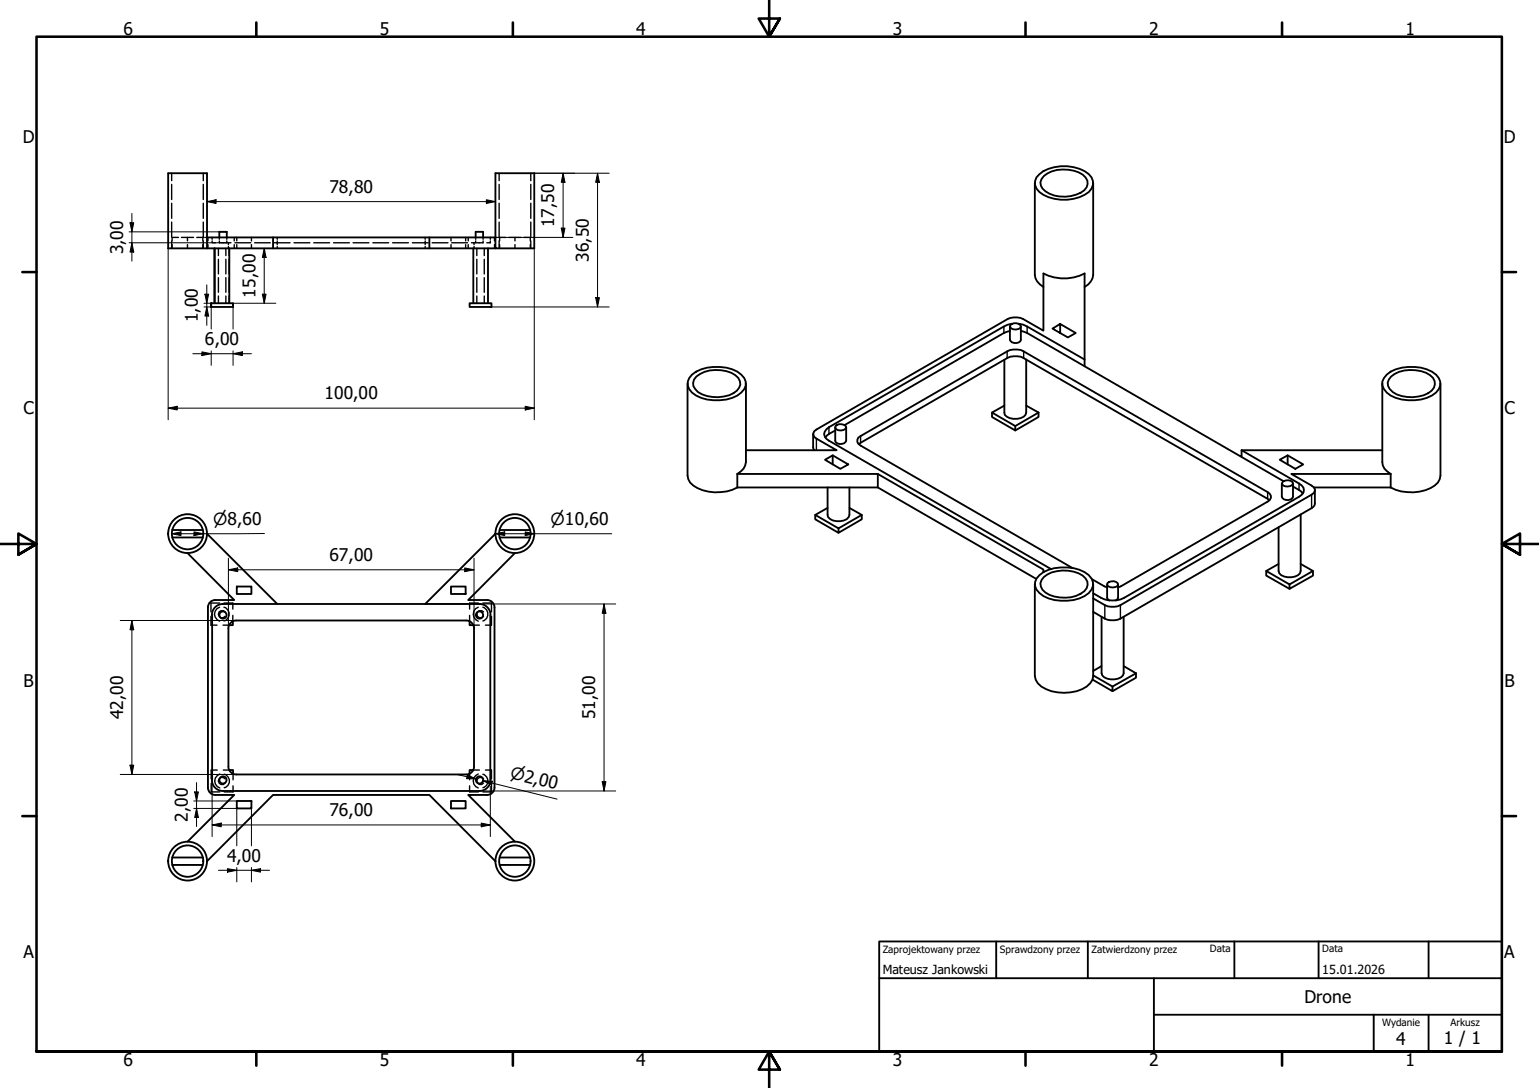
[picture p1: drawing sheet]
<svg xmlns="http://www.w3.org/2000/svg" width="420mm" height="297mm" viewBox="0 0 420 297" stroke-linecap="round" stroke-linejoin="round" font-family="sans-serif">
<!-- layer: Ukryte (ISO) -->
<g fill="none" stroke="#000" stroke-width=".38">
<path d="M46.9 47.3v2M46.9 50.3v4.2M46.9 55.5v4.1M55.5 47.3v2M55.5 50.3v4.2M55.5 55.5v4.1M136.3 47.3v2M136.3 50.3v4.2M136.3 55.5v4.1M144.9 47.3v2M144.9 50.3v4.2M144.9 55.5v4.1"/>
<path d="M46.9 60.6v4.1M46.9 65.8v2M47 66.8v1M48.7 64.8h-1.7v1M49.5 64.8h3.3M51.2 64.8v1M51.2 66.8v1M53.7 64.8h2.1M55.4 64.8v1M55.4 66.8v1M55.5 60.6v4.1M55.5 65.8v2"/>
<path d="M56.1 64.8h.4M56.8 64.8v1M56.8 66.8v1M57.9 65.8v.5h1M57.9 64.8v.5M59.6 67.8v2M59.6 70.8v4M59.6 75.8v4M59.9 64.8v.5M59.9 65.8v.5h3.2M61.7 67.8v2M61.7 70.8v4"/>
<path d="M61.7 75.8v4M61.9 64.8v.5M61.9 65.8v.5M62.4 66.3v.5M62.4 67.3v.5M62.5 67.8v2M62.5 70.8v4M62.5 75.8v4M63.9 64.8v1M63.9 66.8v1M64.1 66.3h4.4M64.6 64.8v1"/>
<path d="M64.6 66.8v1M68.6 64.8v1M68.6 66.8v1M69.5 66.3h4.3M74.9 66.3h4.3M75.7 64.8v.5M75.7 65.8v1M75.7 67.3v.5M80.3 66.3h4.3M85.7 66.3h4.3M91.1 66.3h4.3M96.4 66.3h4.3"/>
<path d="M101.8 66.3h4.3M107.2 66.3h4.3M112.6 66.3h4.3M116.1 64.8v.5M116.1 65.8v1M116.1 67.3v.5M118 66.3h4.3M123.1 64.8v1M123.1 66.8v1M123.3 66.3h4.3M127.1 64.8v1M127.1 66.8v1"/>
<path d="M127.8 64.8v1M127.8 66.8v1M129.4 66.3v.5M129.4 67.3v.5M129.9 64.8v.5M129.9 65.8v.5M130.2 67.8v2M130.2 70.8v4M130.2 75.8v4M131.9 64.8v.5M131.9 65.8v.5h-3.2M132.2 67.8v2"/>
<path d="M132.2 70.8v4M132.2 75.8v4M133.9 64.8v.5M133.9 65.8v.5h-1M135 64.8v1M135 66.8v1M135.3 64.8h.3M136 64.8h2M136.3 60.6v4.1M136.3 65.8v2M136.4 64.8v1M136.4 66.8v1"/>
<path d="M138.9 64.8h3.3M140.6 64.8v1M140.6 66.8v1M143.1 64.8h1.7v1M144.8 66.8v1M144.9 60.6v4.1M144.9 65.8v2M59.6 80.8v2M61.7 80.8v2M62.5 80.8v2M63.6 82.8v.3M63.6 83.5v.3"/>
<path d="M130.2 80.8v2M132.2 80.8v2M57.6 168.3v2.4h1.6M59.9 165.8a2 2 0 0 0-1.4 1.9 2 2 0 0 0 1.4 1.9M59.9 164.6h-2.3v2.5M60.9 170.7h1.6M61.2 165.8a1.94 1.94 0 0 1 1.4 1.9 1.94 1.94 0 0 1-1.4 1.8M61.2 164.6h2.4v1.7M61.5 167.1l-.5-.4h-.7l-.5 .4-.2 .6 .2 .6 .5 .3h.7l.5-.3M63.6 168v1.7M128.2 168v1.7M129.2 170.7h1.7"/>
<path d="M130.6 165.8a2.03 2.03 0 0 0-1.4 1.9 2.03 2.03 0 0 0 1.4 1.9M130.6 164.6h-2.4v1.7M131.8 165.8a1.96 1.96 0 0 1 1.4 1.9 1.96 1.96 0 0 1-1.4 1.8M131.8 164.6h2.4v2.5M132 167.1l-.5-.4h-.6l-.5 .4-.2 .6 .2 .6 .5 .3h.6l.5-.3M134.2 168.3v2.4h-1.7M57.7 213.9v2.3h2.3M59.3 210.2h-1.6v2.4M60 211.3a2 2 0 0 0-1.4 1.9 2 2 0 0 0 1.4 1.9M61 210.2h1.6M61.2 211.4a1.9 1.9 0 0 1 1.4 1.8 1.9 1.9 0 0 1-1.4 1.9M61.5 212.6l-.5-.3h-.7l-.5 .3-.2 .6 .2 .6 .5 .4h.7l.5-.4"/>
<path d="M63.6 214.6v1.6h-2.4M63.6 211.3v1.6M128.2 211.2v1.7M128.2 214.6v1.6h2.4M129.2 210.2h1.7M130.6 211.3a2.03 2.03 0 0 0-1.4 1.9 2.03 2.03 0 0 0 1.4 1.9M131.8 211.4a1.92 1.92 0 0 1 1.4 1.8 1.92 1.92 0 0 1-1.4 1.9M132 212.6l-.5-.3h-.6l-.5 .3-.2 .6 .2 .6 .5 .4h.6l.5-.4M132.5 210.2h1.7v2.4M134.2 213.9v2.3h-2.4"/>
</g>
<!-- layer: Widoczne (ISO) -->
<g fill="none" stroke="#000" stroke-width=".51">
<path d="M45.9 47.3h10.6v20.5h-10.6zM135.3 47.3h10.6v20.5h-10.6zM282.5 50v25.1a4.3 4.3 0 0 0 2.4 3.2M283.8 47.5a11.4 11.4 0 0 1 13.4 0 3.3 3.3 0 0 1-1.1 5.7 11.9 11.9 0 0 1-12.3-.8 3 3 0 0 1 0-4.9zM285 48.1a9.6 9.6 0 0 1 10.6-.4 2.73 2.73 0 0 1 1.3 2.6 2.73 2.73 0 0 1-1.9 2.3 9.2 9.2 0 0 1-10.4-1.1 2.34 2.34 0 0 1 .4-3.4zM298.4 50v25.1a4.3 4.3 0 0 1-2.3 3.2M56.5 64.8h78.8M56.5 67.8h78.8M58.5 67.8v15M58.6 67.8v15M59.9 64.8v-1.5h2v1.5M62.6 67.8v15"/>
<path d="M74.5 64.8v3M117.2 64.8v3M129.2 67.8v15M129.9 64.8v-1.5h2v1.5M133.2 67.8v15M57.7 82.8l-.1 1v-1h6v1h-5.9M128.2 82.8h6v1h-6zM275.7 90.3l-1.6 .6-43.5 25.2M275.7 89.1v3.7a1.68 1.68 0 0 0 3 0v-3.7M275.8 88.8a1.8 1.8 0 0 1 2.9 .3 1.76 1.76 0 0 1-2.7 .5zM276.4 88.4l-1.3 .2-1 .5-47.8 27.5a1.94 1.94 0 0 0-1.3 1.9 1.94 1.94 0 0 0 1.3 1.8l60.7 35.1M278.1 88.4l1.2 .2 1.1 .5 15.7 9.1"/>
<path d="M278.7 90.3l1.7 .6 15.7 9.1M280.2 98.2v14.4a2.31 2.31 0 0 1-2.5 1.7 3.7 3.7 0 0 1-3.4-1l-.1-15.1M289.4 88.4l-2.1 1.3 4.2 2.4 2.2-1.2-4.3-2.5v2.5M187.7 104.7v25.1a4 4 0 0 0 2.7 3.5 12.4 12.4 0 0 0 10.9-.2M188.9 102.3a11.7 11.7 0 0 1 13.5 0 3 3 0 0 1 0 4.9 11.4 11.4 0 0 1-10.9 1.4 4.6 4.6 0 0 1-3.7-4.4l.4-1zM190.1 102.8a9.6 9.6 0 0 1 10.6-.4 2.7 2.7 0 0 1 1.4 2.7 2.7 2.7 0 0 1-1.9 2.3 10 10 0 0 1-9.6-.4 2.61 2.61 0 0 1-.5-4.2zM203.6 104.7v21.5a4 4 0 0 1-2.3 3.2M222 118.5v3.7l.3 .7M228 117.5l-1.7 1-1 .9M228 116.6v3.7a1.67 1.67 0 0 0 1.5 .9 1.67 1.67 0 0 0 1.5-.9v-3.7M228.1 116.4a1.81 1.81 0 0 1 2.9 .3 1.84 1.84 0 0 1-3 .1zM270.8 112.6v1.2l6.4 3.7v-1.2"/>
<path d="M274.2 110.7l-3.4 1.9 6.4 3.7 6.3-3.7M280.2 110.7l3.3 1.9M283.5 112.6v1.2l-6.3 3.7M377.4 104.7v21.5a3.8 3.8 0 0 0 2.3 3.2M378.6 102.3a11.5 11.5 0 0 1 10.9-1.5 4.6 4.6 0 0 1 3.7 4.5 7 7 0 0 1-7 4 9 9 0 0 1-8.4-3.1 2.85 2.85 0 0 1 .8-3.9zM379.8 102.8a9.6 9.6 0 0 1 10.6-.4 2.75 2.75 0 0 1 1.3 2.6 2.75 2.75 0 0 1-1.8 2.4 10 10 0 0 1-9.7-.4 2.61 2.61 0 0 1-.4-4.2zM393.3 104.7v25.1a4 4 0 0 1-2.8 3.5 12.4 12.4 0 0 1-10.8-.2M201.3 129.4h38.3l45.3 26.1v.7M201.3 133.1h38.3l43.3 24.9M201.3 129.4v3.7M203.6 122.9h24.8l-5.5-3.2a1.32 1.32 0 0 1-.9-1.2 1.32 1.32 0 0 1 .9-1.2l52.2-30.2a5.1 5.1 0 0 1 4.2 0l5.6 3.2v-15.6a12.3 12.3 0 0 0 11.2 0v25.3l42.9 24.8v-1.9M225.2 125.5l2.1-1.2 4.3 2.5-2.2 1.2z"/>
<path d="M225.9 138.7l-3.3 1.9 6.3 3.7 6.4-3.7-3.4-1.9M225.9 133.1v7.5a2.31 2.31 0 0 0 2.5 1.7 3.1 3.1 0 0 0 3.5-1.7v-7.5M227.3 124.3v2.5M234.4 121.3l40.6-23.5a5.1 5.1 0 0 1 4.5 0l67 38.8M239.6 129.4v3.7M339 122.9l15.6 9.1a1.89 1.89 0 0 1 1.4 1.8 1.89 1.89 0 0 1-1.4 1.8l-47.6 27.6a7.7 7.7 0 0 1-8.6-1.2M339 122.9h38.4M339 124.8l11.4 6.6M349.4 125.5l2.1-1.2 4.3 2.5-2.2 1.2zM349.9 132v3.6a1.72 1.72 0 0 0 3.1 0v-3.6M350.4 131.4a1.87 1.87 0 0 1 2.6 .6 1.84 1.84 0 0 1-3 .1zM351.5 124.3v2.5"/>
<path d="M353 132.8l2.3 1.4 .4 .5M358.7 133.1h21M359 133.8l-.1 4.1-.8 .8-52.2 30.2a5.1 5.1 0 0 1-4.3 0l-3.2-1.8M379.7 129.4h-27.1l6 3.6 .4 .5v.6l-.4 .5-52.7 30.6a5.1 5.1 0 0 1-4.3 0l-3.2-1.8M379.7 129.4v3.7M47 144.7h8.4M47 146.7h8.4M51.2 151l12.7 12.8h-5.2a2 2 0 0 0-1.9 2v49.3a2 2 0 0 0 2 1.9h5.1l-12.7 12.8M56.5 145.7l19.2 19.2M135.3 145.7l-19.2 19.2M136.4 144.7h8.4M136.4 146.7h8.4"/>
<path d="M140.6 151l-12.8 12.8h5.2a2 2 0 0 1 2 2v49.2a2 2 0 0 1-2 2h-5.2l12.8 12.8M222.6 140.6v1.2l6.3 3.7M235.3 140.6v1.2l-6.4 3.7v-1.2M282.5 159.5v25.1a4.5 4.5 0 0 0 3.1 3.5 12.2 12.2 0 0 0 11.1-.7l.9-.9 .7-.9 .1-1v-25.1M283.8 157a11.4 11.4 0 0 1 10.9-1.4 4.6 4.6 0 0 1 3.7 4.4 7 7 0 0 1-7 4 9.2 9.2 0 0 1-8.4-3 2.95 2.95 0 0 1 .8-4zM285 157.5a9.6 9.6 0 0 1 10.6-.4 2.73 2.73 0 0 1 1.3 2.7 2.73 2.73 0 0 1-1.9 2.3 9.9 9.9 0 0 1-9.6-.3 2.61 2.61 0 0 1-.4-4.3zM292.9 155.1l-58-33.4a1.4 1.4 0 0 1-.6-2.2l40.7-23.6a5.1 5.1 0 0 1 4.5 0l66.6 38.5a1.38 1.38 0 0 1 .9 1.3 1.38 1.38 0 0 1-.9 1.3l-40.9 23.4M298.1 158.1l4.2 2.3M302.3 159.6v3.6l.2 .4 .4 .3M302.3 159.2a1.8 1.8 0 0 1 2.9 .4 1.76 1.76 0 0 1-2.6 .5l-.3-.4zM305.2 159.6v3.6l-.1 .4-.5 .3M345.7 155.9v1.2l6.3 3.7"/>
<path d="M349.1 154l-3.4 1.9 6.3 3.7 6.5-3.7-3.4-1.9M355.1 140.4v15.5a2.31 2.31 0 0 1-2.5 1.7 3.7 3.7 0 0 1-3.4-1.1l-.1-.6v-12M358.5 155.9v1.2l-6.5 3.7v-1.2M57.8 167.9a3 3 0 0 1 3.1-3h70a3 3 0 0 1 3 3M57.9 167.9v45M62.4 171.6v37.7M63.6 169.7v1h-1.1M64.6 160.1h4v2.1h-4zM123.1 160.1h4v2.1h-4zM127.3 169.4h-62.8a2.13 2.13 0 0 0-2.1 2.1M127.3 169.4a2.13 2.13 0 0 1 2.1 2.1M128.2 169.7v1h1"/>
<path d="M129.4 171.6v37.7M133.9 167.9v45M300.7 168.4v15.4a2.35 2.35 0 0 0 2.5 1.7 3.7 3.7 0 0 0 3.4-1.1l.2-.6v-15.4M298.3 185.5l5.4 3.2v-1.3M300.7 181.8l-2.3 1.4M306.8 181.8l3.3 2M310.1 183.8l-6.4 3.6-5.3-3M310.1 183.8v1.2l-6.4 3.7M57.8 212.9a3 3 0 0 0 3.1 3h70a3 3 0 0 0 3-3M62.4 209.3a2.13 2.13 0 0 0 2.1 2.1h62.8M62.6 210.2h1v1.1M64.6 218.7h4v2h-4z"/>
<path d="M123.1 218.7h4v2h-4zM129.2 210.2h-1v1M129.4 209.3a2.13 2.13 0 0 1-2.1 2.1M47 234.1h8.4M47 236.1h8.4M56.5 235.1l18-18.1h42.7l18.1 18.1M136.4 234.1h8.4M136.4 236.1h8.4"/>
<circle cx="51.2" cy="145.7" r="4.3"/>
<circle cx="51.2" cy="145.7" r="5.3"/>
<circle cx="140.6" cy="145.7" r="4.3"/>
<circle cx="140.6" cy="145.7" r="5.3"/>
<circle cx="60.9" cy="167.9" r=".98"/>
<circle cx="130.9" cy="167.9" r=".98"/>
<circle cx="60.9" cy="212.9" r=".98"/>
<circle cx="130.9" cy="212.9" r=".98"/>
<circle cx="51.2" cy="235.1" r="4.3"/>
<circle cx="51.2" cy="235.1" r="5.3"/>
<circle cx="140.6" cy="235.1" r="4.3"/>
<circle cx="140.6" cy="235.1" r="5.3"/>
</g>
<path d="M274.1 89.1v1.8M275 95.9v1.9M279.5 95.9v1.9M280.4 89.1v1.8M222.9 119.7v3.2M226.3 116.6v1.9M234.9 119v1.9M346.1 134.4v1.8M354.6 132v1.8M358.1 135.1v3.6M301.6 165.2v3.7M305.9 165.2v3.7" fill="none" stroke="#000" stroke-width=".38"/>
<!-- layer: Obramowanie (ISO) -->
<g fill="none" stroke="#000" stroke-width=".7">
<path d="M70 6.1v3.9M140 6.1v3.9M210 0v10l-2.9-4.9h5.8l-2.9 4.9 2.9-4.9M280 6.1v3.9M350 6.1v3.9M6.1 74.3h3.9M410 74.3h3.9M0 148.5h10l-5-2.8v5.7l5-2.9-5 2.9M420 148.5h-10l5-2.8v5.7l-5-2.9 5 2.9M6.1 222.8h3.9M410 222.8h3.9M10 287.1v-277.1h400v277.1h-400h400"/>
<path d="M70 287.1v3.8M140 287.1v3.8M212.9 292l-2.9-4.9 2.9 4.9h-5.8l2.9-4.9v9.9M280 287.1v3.8M350 287.1v3.8"/>
</g>
<path d="M240 257h170v30.1h-170zM272 257v10.1M297 257v10.1M337 257v10.1M360 257v10.1M390 257v10.1M240 267.1h170M315 277h95M315 267.1v20M375 277v10.1M390 277v10.1" fill="none" stroke="#000" stroke-width=".51"/>
<!-- layer: Wymiar (ISO) -->
<g fill="none" stroke="#000" stroke-width=".27">
<path d="M36 58.3v13M56.5 55l2.5-.5v1zM56.5 55h78.8M132.8 54.5l2.5 .5-2.5 .5zM145.9 47.3h20.4M153.7 47.3l.5 2.5h-1zM153.7 47.3v17.5M163.1 47.3l.5 2.5h-1zM163.1 47.3v36.5M35.2 66.3h26.7M35.2 63.3h26.7M35.5 60.8h1l-.5 2.5z"/>
<path d="M36 66.3l.5 2.5h-1zM45.9 67.8v46.8M56.5 77.8v11M72.1 67.8l.5 2.5h-1zM72.1 67.8v15M135.3 64.8h21.1M145.9 67.8v46.8M153.2 62.3h1l-.5 2.5zM52.6 96.6h16M55.1 96.1l2.6 .5-2.6 .5zM55.7 82.8h1.9M55.7 83.8h1.9"/>
<path d="M55.9 80.3h1.1l-.5 2.5zM56.5 83.8l.5 2.5h-1.1zM57.7 83.8v6M57.7 95.8v3.9M63.6 96.6l2.6-.5v1zM63.6 82.8h11.7M63.6 83.8v6M63.6 95.8v3.9M71.6 80.3h1l-.5 2.5zM134.2 83.8h32.1M162.6 81.3h1l-.5 2.5zM45.9 111.4l2.5-.5v1z"/>
<path d="M45.9 111.4h100M143.4 110.9l2.5 .5-2.5 .5zM46.9 145.7l2.5-.5v1zM53 145.2l2.5 .5-2.5 .5zM62.4 155.6l2.5-.5v1zM62.4 155.6h67M62.4 152.4v19.2M72.2 145.7h-25.3M126.9 155.1l2.5 .5-2.5 .5zM129.4 152.4v19.2M135.3 145.7l2.5-.5v1zM135.3 145.7h31.7"/>
<path d="M143.4 145.2l2.5 .5-2.5 .5zM32.8 169.4h31.7M36 169.4l.5 2.5h-1zM36 169.4v42M116.1 164.9h52M164.9 164.9l.5 2.5h-1zM164.9 164.9v51M32.8 211.4h31.7M35.5 208.9h1l-.5 2.5zM52.9 218.7h11.7M53.1 216.2h1.1l-.5 2.5zM53.7 213.7v12"/>
<path d="M57.9 212.9v15.5M125 211.5l4.9 1.1M127.6 211.6l2.3 1h-2.5zM130.9 215.9h37.2M131.8 213.2l2.6 .1-.2 .9zM133.9 214.7v13.7M134.3 213.8l-2.5-.6 20.3 5M164.4 213.4h1l-.5 2.5zM52.9 220.7h11.7v10.2M53.7 220.7l.5 2.5h-1.1zM57.9 225.2l2.5-.5v1zM57.9 225.2h76"/>
<path d="M59.6 237.6h14M62.1 237.2l2.5 .4-2.5 .5zM64.6 236.8v4M68.6 237.6l2.5-.4v.9zM68.6 220.7v10.2M68.6 236.8v4M131.4 224.7l2.5 .5-2.5 .5z"/>
</g>
<g fill="#000">
<path d="M56.5 55l2.5-.5v1zM132.8 54.5l2.5 .5-2.5 .5zM153.7 47.3l.5 2.5h-1zM163.1 47.3l.5 2.5h-1zM35.5 60.8h1l-.5 2.5zM36 66.3l.5 2.5h-1zM72.1 67.8l.5 2.5h-1zM153.2 62.3h1l-.5 2.5zM55.1 96.1l2.6 .5-2.6 .5zM55.9 80.3h1.1l-.5 2.5zM56.5 83.8l.5 2.5h-1.1zM63.6 96.6l2.6-.5v1z"/>
<path d="M71.6 80.3h1l-.5 2.5zM162.6 81.3h1l-.5 2.5zM45.9 111.4l2.5-.5v1zM143.4 110.9l2.5 .5-2.5 .5zM46.9 145.7l2.5-.5v1zM53 145.2l2.5 .5-2.5 .5zM62.4 155.6l2.5-.5v1zM126.9 155.1l2.5 .5-2.5 .5zM135.3 145.7l2.5-.5v1zM143.4 145.2l2.5 .5-2.5 .5zM36 169.4l.5 2.5h-1zM164.9 164.9l.5 2.5h-1z"/>
<path d="M35.5 208.9h1l-.5 2.5zM53.1 216.2h1.1l-.5 2.5zM127.6 211.6l2.3 1h-2.5zM131.8 213.2l2.6 .1-.2 .9zM164.4 213.4h1l-.5 2.5zM53.7 220.7l.5 2.5h-1.1zM57.9 225.2l2.5-.5v1zM62.1 237.2l2.5 .4-2.5 .5zM68.6 237.6l2.5-.4v.9zM131.4 224.7l2.5 .5-2.5 .5z"/>
</g>
<g font-size="4.8">
<text x="33.7" y="9.6">6</text>
<text x="103.7" y="9.6">5</text>
<text x="173.7" y="9.6">4</text>
<text x="243.7" y="9.6">3</text>
<text x="313.7" y="9.6">2</text>
<text x="383.7" y="9.6">1</text>
<text x="6.2" y="38.9">D</text>
<text x="410.5" y="38.9">D</text>
<text x="89.9" y="52.6">78,80</text>
<text x="151.3" y="62" transform="rotate(-90 151.3 62)">17,50</text>
<text x="33.7" y="69.5" transform="rotate(-90 33.7 69.5)">3,00</text>
<text x="160.7" y="71.6" transform="rotate(-90 160.7 71.6)">36,50</text>
<text x="69.8" y="81.3" transform="rotate(-90 69.8 81.3)">15,00</text>
<text x="54" y="88" transform="rotate(-90 54 88)">1,00</text>
<text x="55.9" y="94.2">6,00</text>
<text x="6.4" y="113.1">C</text>
<text x="88.6" y="109">100,00</text>
<text x="410.7" y="113.1">C</text>
<text x="89.9" y="153.1">67,00</text>
<text x="6.4" y="187.4">B</text>
<text x="410.7" y="187.4">B</text>
<text x="33.7" y="196.4" transform="rotate(-90 33.7 196.4)">42,00</text>
<text x="162.5" y="196.4" transform="rotate(-90 162.5 196.4)">51,00</text>
<text x="51.2" y="224.3" transform="rotate(-90 51.2 224.3)">2,00</text>
<text x="89.9" y="222.8">76,00</text>
<text x="62" y="235.3">4,00</text>
<text x="6.4" y="261.7">A</text>
<text x="410.7" y="261.7">A</text>
<text x="356.1" y="273.7">Drone</text>
<text x="381.2" y="285.3">4</text>
<text x="394.2" y="285">1 / 1</text>
<text x="33.7" y="290.9">6</text>
<text x="103.7" y="290.9">5</text>
<text x="173.7" y="290.9">4</text>
<text x="243.7" y="290.9">3</text>
<text x="313.7" y="290.9">2</text>
<text x="383.7" y="290.9">1</text>
</g>
<g font-size="4.6">
<text x="58.2" y="143.3">⌀8,60</text>
<text x="150.3" y="143.3">⌀10,60</text>
<text x="139.1" y="212.5" transform="rotate(14 139.1 212.5)">⌀2,00</text>
</g>
<g font-size="3.4">
<text x="241" y="266">Mateusz Jankowski</text>
<text x="361" y="266">15.01.2026</text>
</g>
<g font-size="2.7">
<text x="241" y="260.1">Zaprojektowany przez</text>
<text x="273" y="260.1">Sprawdzony przez</text>
<text x="298" y="260.1">Zatwierdzony przez</text>
<text x="330.3" y="260">Data</text>
<text x="361" y="260">Data</text>
<text x="377.3" y="280.1">Wydanie</text>
<text x="396" y="280.1">Arkusz</text>
</g>
</svg>
